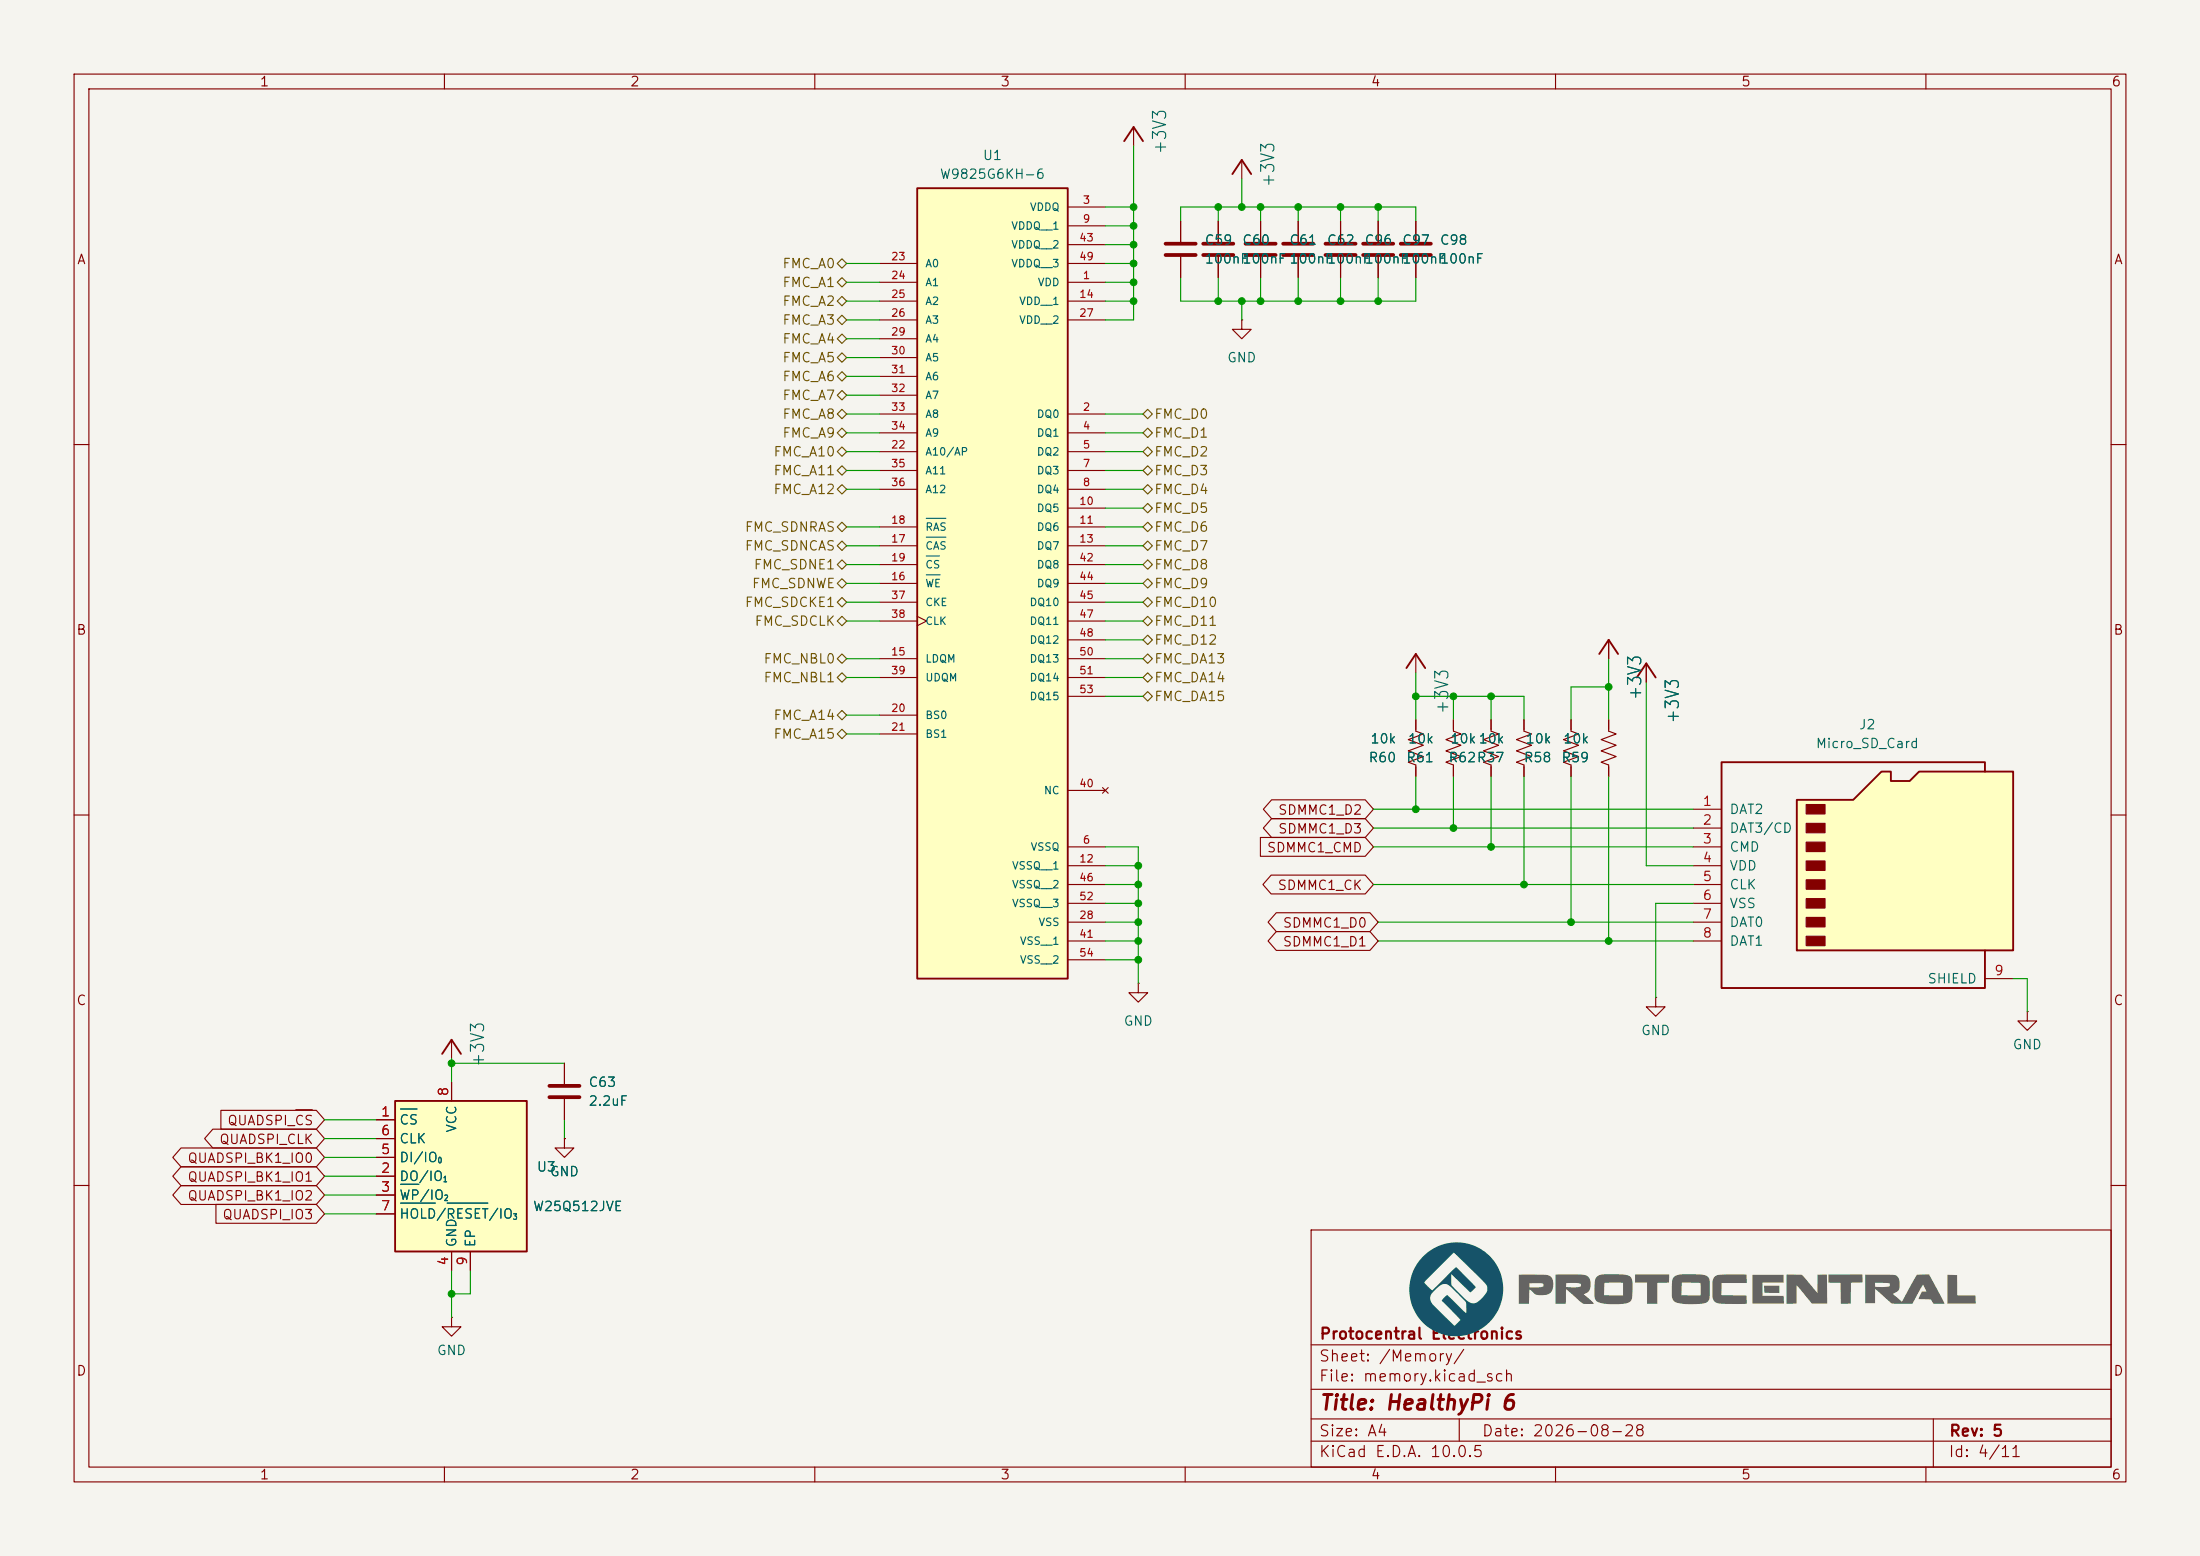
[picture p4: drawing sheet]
<svg xmlns="http://www.w3.org/2000/svg" width="297mm" height="210mm" viewBox="0 0 297 210" stroke-linecap="round" stroke-linejoin="round" font-family="sans-serif">
<path d="M0 0h297v210h-297z" fill="#f5f4ef" stroke="#f5f4ef" stroke-width=".14"/>
<g fill="none" stroke="#840000" stroke-width=".15">
<path d="M10 10h277v190h-277zM12 12h273v186h-273zM60 10v2M110 10v2M160 10v2M210 10v2M260 10v2M159.4 29.8v2.8M159.4 34.7v2.8M167.6 21.6v2.5M175.3 29.8v2.8M175.3 34.7v2.8"/>
<path d="M10 60h2M285 60h2M191.1 97.2v1.5l1.1 .4-2.1 .7 2.1 .8-2.1 .7 2.1 .8-2.1 .8 1 .4v1.5M196.2 97.2v1.5l1 .4-2 .7 2 .8-2 .7 2 .8-2 .8 1 .4v1.5M201.3 97.2v1.5l1 .4-2 .7 2 .8-2 .7 2 .8-2 .8 1 .4v1.5M205.7 97.2v1.5l1.1 .4-2.1 .7 2.1 .8-2.1 .7 2.1 .8-2.1 .8 1 .4v1.5M217.2 86.4v2.5M222.2 89.5v2.6M10 110h2M285 110h2M76.2 143.5v2.8M76.2 148.3v2.8"/>
<path d="M10 160h2M61 177.8v1.3h1.2l-1.2 1.2-1.3-1.2h1.3M61 177.8h.1M177 166h108v32h-108zM285 160h2M60 198v2M110 198v2M160 198v2M177 194.5h108M177 191.5h108M177 187.5h108M177 181.5h108"/>
<path d="M197 191.5v3M210 198v2M260 198v2M261 191.5v6.5"/>
</g>
<path d="M166.4 23.5l1.2-1.9 1.3 1.9M215.9 88.3l1.3-1.9 1.2 1.9M221 91.4l1.2-1.9 1.3 1.9" fill="none" stroke="#840000" stroke-width=".25"/>
<path d="M157.4 34.4h4M157.4 32.9h4M173.2 34.4h4.1M173.2 32.9h4.1M74.2 148.1h4M74.2 146.6h4" fill="none" stroke="#840000" stroke-width=".51"/>
<path d="M53.3 148.6h17.8v20.3h-17.8z" fill="#ffffc2"/>
<path d="M189.9 90.2l1.2-1.9 1.3 1.9M53.3 148.6h17.8v20.3h-17.8z" fill="none" stroke="#840000" stroke-width=".25"/>
<g fill="none" stroke="#840000" stroke-width=".15">
<path d="M181 29.8v2.8M181 34.7v2.8M191.1 88.3v2.5M50.8 151.1h2.5M50.8 158.8h2.5M50.8 156.2h2.5M50.8 153.7h2.5M61 146.1v2.5M76.2 153.7v1.2h1.3l-1.3 1.3-1.3-1.3h1.3M76.2 153.7h.1M50.8 161.3h2.5M50.8 163.8h2.5"/>
<path d="M61 168.9v2.6M63.5 168.9v2.6"/>
</g>
<path d="M54.1 149.7h2.2M54.1 159.8h2.4M54.1 162.4h4.7M60.4 162.4h5.5" fill="none" stroke="#006464" stroke-width=".15"/>
<path d="M178.9 34.4h4.1M178.9 32.9h4.1" fill="none" stroke="#840000" stroke-width=".51"/>
<path d="M123.8 25.4h20.3v106.7h-20.3z" fill="#ffffc2"/>
<path d="M151.8 19.1l1.2-2 1.3 2M123.8 25.4h20.3v106.7h-20.3zM59.7 142.2l1.3-1.9 1.2 1.9" fill="none" stroke="#840000" stroke-width=".25"/>
<g fill="none" stroke="#840000" stroke-width=".15">
<path d="M153 17.1v2.6M118.7 38.1h5.1M118.7 35.6h5.1M144.1 38.1h5.1M144.1 27.9h5.1M144.1 30.5h5.1M144.1 35.6h5.1M144.1 33h5.1M164.5 29.8v2.8M164.5 34.7v2.8M170.2 29.8v2.8M170.2 34.7v2.8"/>
<path d="M186.1 29.8v2.8M186.1 34.7v2.8M191.1 29.8v2.8M191.1 34.7v2.8M118.7 55.9h5.1M118.7 58.4h5.1M118.7 40.6h5.1M118.7 43.2h5.1M118.7 45.7h5.1M118.7 48.3h5.1M118.7 50.8h5.1M118.7 53.3h5.1"/>
<path d="M144.1 55.9h5.1M144.1 58.4h5.1M144.1 40.6h5.1M144.1 43.2h5.1M167.6 43.2v1.3h1.3l-1.3 1.2-1.2-1.2h1.2M167.6 43.2h.1M118.7 61h5.1M118.7 63.5h5.1M118.7 66h5.1M118.7 71.1h5.1M118.7 73.7h5.1M118.7 78.7h5.1"/>
<path d="M118.7 76.2h5.1M144.1 61h5.1M144.1 63.5h5.1M144.1 66h5.1M144.1 68.6h5.1M144.1 71.1h5.1M144.1 73.7h5.1M144.1 78.7h5.1M144.1 76.2h5.1M118.7 88.9h5.1M118.7 96.5h5.1M118.7 99.1h5.1"/>
<path d="M118.7 81.3h5.1M118.7 83.8h5.1M118.7 91.4h5.1M123.8 83.2l1.3 .6-1.3 .7M144.1 88.9h5.1M144.1 81.3h5.1M144.1 83.8h5.1M144.1 91.4h5.1M144.1 86.4h5.1M144.1 94h5.1M144.1 114.3h5.1M144.1 116.8h5.1"/>
<path d="M144.1 106.7h5.1M144.1 119.4h5.1M148.8 106.3l.8 .8M149.6 106.3l-.8 .8M144.1 124.5h5.1M144.1 127h5.1M144.1 121.9h5.1M144.1 129.5h5.1M223.5 134.6v1.3h1.3l-1.3 1.3-1.3-1.3h1.3M223.5 134.6h.1M61 140.3v2.6"/>
</g>
<path d="M125 77.6h1.9M125 72.5h2.7M125 70h2.7M125 75h1.8" fill="none" stroke="#006464" stroke-width=".15"/>
<path d="M162.4 34.4h4.1M162.4 32.9h4.1M168.1 34.4h4.1M168.1 32.9h4.1M184 34.4h4.1M184 32.9h4.1M189.1 34.4h4.1M189.1 32.9h4.1" fill="none" stroke="#840000" stroke-width=".51"/>
<path d="M192 169.7a6.3 6.3 0 0 1 8.5-.7 6.3 6.3 0 0 1 1.5 8.4 6.3 6.3 0 0 1-8.2 2.3 6.2 6.2 0 0 1-3.4-4.5h2.7a3.5 3.5 0 0 0 1.4 1.9l1.8 1.8 .9-.7-2.6-2.6 .3-.4a.52 .52 0 0 1 .5-.4l2.5 2.4a2.67 2.67 0 0 0-.1-1.6l-1.7-1.7a1.17 1.17 0 0 0-2-.2l-.2 .2a1.73 1.73 0 0 0-.8 1.3h-2.7l-.2-1.1 .1-1h2l1.1 1.1 3.2-3.2 2.3 2.4a.35 .35 0 0 1 .3 .4l-.7 .6-2.6-2.5v1.3a.79 .79 0 0 0 .5 .7l1.3 1.4a1.32 1.32 0 0 0 2.3 0l.2-.2a1.3 1.3 0 0 0 .4-1.7l-4.3-4.3-4 4h-2a6.2 6.2 0 0 1 1.7-3.4z" fill="#165369"/>
<g fill="#656463">
<path d="M205 172.1l.8-.1a13.8 13.8 0 0 1 3.4 .2 1.63 1.63 0 0 1-.1 2.5 1.95 1.95 0 0 1-2.4-.6l-.2-.1-.1 2h-1.4v-2.3h3a.36 .36 0 0 0 .4-.4l-1.9-.1v.5h-1.5z"/>
<path d="M210 172h.7a15 15 0 0 1 3.5 .2 1.52 1.52 0 0 1 0 2.3l-.4 .2 1.4 1.3h-.9a1.32 1.32 0 0 1-1.3-.6l-1.6-1.4v2h-1.4v-2.3l2.5 .1a1.1 1.1 0 0 0 .9-.3v-.1a.45 .45 0 0 0-.5-.2h-1.5v.5h-1.4z"/>
<path d="M215.6 172.3a3.7 3.7 0 0 1 2.2-.3h.8a2.3 2.3 0 0 1 1.6 .5 6.4 6.4 0 0 1 0 3.1 3.2 3.2 0 0 1-2.3 .4h-.7a2.15 2.15 0 0 1-1.8-.6l-.1-.6h3.8v-1.7h-2.5l-.1 1.7h-1.2v-1.5a1.25 1.25 0 0 1 .3-1z"/>
<path d="M220.7 172h4.6v1.1h-1.6v2.9h-1.3v-2.9h-1.7z"/>
<path d="M226 172.4a3.3 3.3 0 0 1 2.2-.4h1.2a1.16 1.16 0 0 1 1.4 .8v.3a5.4 5.4 0 0 1-.2 2.5 4.3 4.3 0 0 1-2.7 .4h-.6a1.47 1.47 0 0 1-1.6-.9v-.3h3.9v-1.7h-2.5l-.1 1.7h-1.3v-1.7z"/>
<path d="M231.5 172.3a4.4 4.4 0 0 1 2.3-.3h2v1.2h-3.4v1.6l3.4 .1v1.1h-.6a13.8 13.8 0 0 1-3.5-.2 1.46 1.46 0 0 1-.5-1.5v-1.1a1.22 1.22 0 0 1 .3-.9z"/>
<path d="M238.1 173.5h2.1v1h-.2a4 4 0 0 1-1.8-.1z"/>
<path d="M236.6 172.1h4.2v1h-2.9v1.8h2.9v1h-4.2z"/>
<path d="M241.2 172h1.7a.53 .53 0 0 1 .7 .4l1.8 2.1v-2.5h1.2l.1 3.9h-2.1l-2.1-2.4v2.4l-1.3 .1z"/>
<path d="M246.8 172h4.6v1.1h-1.5v2.8l-1.4 .1v-2.9h-1.7z"/>
<path d="M251.8 172l3.5 .1a.98 .98 0 0 1 1.1 1.2 1.15 1.15 0 0 1-.9 1.3l1.3 1.1 2-3.7h1.6l2.1 3.9-1.5 .1-.2-.4a.34 .34 0 0 0-.5-.2l-1.3-.1 .5-1h.6l-.5-.9-1.4 2.6-2.8-.1-2.2-1.9-.1 1.9h-1.3v-2.8h1.3l.1 .6h1.3a.4 .4 0 0 0 .5 0 .4 .4 0 0 0 .1-.5l-.8-.1h-2.5z"/>
<path d="M262.9 172.1h1.3v2.7h2.5v1.1h-3.8z"/>
</g>
<path d="M212.1 97.2v1.5l1 .4-2 .7 2 .8-2 .7 2 .8-2 .8 1 .4v1.5M217.2 97.2v1.5l1 .4-2 .7 2 .8-2 .7 2 .8-2 .8 1 .4v1.5" fill="none" stroke="#840000" stroke-width=".15"/>
<path d="M242.6 108h7.6l3.8-3.9h1.3v1.3h2.5l1.3-1.3h12.7v24.2h-29.2z" fill="#ffffc2"/>
<path d="M242.6 108h7.6l3.8-3.9h1.3v1.3h2.5l1.3-1.3h12.7v24.2h-29.2zM268 104.1v-1.2h-35.6v30.5h35.6v-5.1" fill="none" stroke="#840000" stroke-width=".25"/>
<g fill="#840000" stroke="#840000" stroke-width=".15">
<path d="M243.8 108.6h2.6v1.3h-2.6z"/>
<path d="M243.8 111.1h2.6v1.3h-2.6z"/>
<path d="M243.8 113.7h2.6v1.2h-2.6z"/>
<path d="M243.8 116.2h2.6v1.3h-2.6z"/>
<path d="M243.8 118.7h2.6v1.3h-2.6z"/>
<path d="M243.8 121.3h2.6v1.3h-2.6z"/>
<path d="M243.8 123.8h2.6v1.3h-2.6z"/>
<path d="M243.8 126.4h2.6v1.2h-2.6z"/>
</g>
<g fill="none" stroke="#840000" stroke-width=".15">
<path d="M159.4 29.8v2.8M159.4 34.7v2.8M164.5 29.8v2.8M164.5 34.7v2.8M170.2 29.8v2.8M170.2 34.7v2.8M175.3 29.8v2.8M175.3 34.7v2.8M181 29.8v2.8M181 34.7v2.8M186.1 29.8v2.8M186.1 34.7v2.8"/>
<path d="M191.1 29.8v2.8M191.1 34.7v2.8M191.1 97.2v1.2M196.2 97.2v1.2M201.3 97.2v1.2M205.7 97.2v1.2M212.1 97.2v1.2M217.2 86.4v2.5M217.2 97.2v1.2M222.2 89.5v2.6M170.2 113h14.1l1.1 1.3-1.1 1.3h-14.1zM171.6 118.1h12.7l1.1 1.3-1.1 1.3h-12.7l-1.1-1.3z"/>
<path d="M171.7 110.5h12.6l1.1 1.3-1.1 1.2h-12.6l-1.1-1.2zM171.7 107.9h12.6l1.1 1.3-1.1 1.3h-12.6l-1.1-1.3zM191.1 103.5v1.3M196.2 103.5v1.3M201.3 103.5v1.3M205.7 103.5v1.3M212.1 103.5v1.3M217.2 103.5v1.3M228.6 109.2h3.8M228.6 111.8h3.8M228.6 114.3h3.8M228.6 116.8h3.8"/>
<path d="M228.6 119.4h3.8M153.7 132.7v1.3h1.2l-1.2 1.3-1.3-1.3h1.3M153.7 132.7h.1M172.3 125.7h12.6l1.2 1.3-1.2 1.3h-12.6l-1.1-1.3zM172.3 123.2h12.6l1.2 1.3-1.2 1.2h-12.6l-1.1-1.2zM228.6 121.9h3.8M228.6 124.5h3.8M228.6 127h3.8M268 132.1h3.8M273.7 136.5v1.3h1.3l-1.3 1.3-1.3-1.3h1.3M273.7 136.5h.1M24.4 154.9h18.3l1.1 1.3-1.1 1.3h-18.3l-1.1-1.3z"/>
<path d="M24.4 157.5h18.3l1.1 1.3-1.1 1.2h-18.3l-1.1-1.2zM28.7 152.4h14l1.1 1.3-1.1 1.2h-14l-1.1-1.2zM29.8 149.9h12.9l1.1 1.2-1.1 1.3h-12.9zM39.9 149.8h2.3M50.8 151.1h2.5M50.8 158.8h2.5M50.8 156.2h2.5M50.8 153.7h2.5M61 146.1v2.5M76.2 153.7h.1M76.2 143.5v2.8M76.2 148.3v2.8"/>
<path d="M24.4 160h18.3l1.1 1.3-1.1 1.3h-18.3l-1.1-1.3zM29.2 162.6h13.5l1.1 1.2-1.1 1.3h-13.5zM50.8 161.3h2.5M50.8 163.8h2.5M61 168.9v2.6M63.5 168.9v2.6"/>
</g>
<g fill="none" stroke="#725600" stroke-width=".15">
<path d="M113 38.1l.7-.6 .6 .6-.6 .6zM113 35.6l.7-.7 .6 .7-.6 .6zM113 40.6l.7-.6 .6 .6-.6 .7zM113 45.7l.7-.6 .6 .6-.6 .7zM113 50.8l.7-.6 .6 .6-.6 .6zM113 48.3l.7-.7 .6 .7-.6 .6zM113 55.9l.7-.7 .6 .7-.6 .6zM113 58.4l.7-.6 .6 .6-.6 .7zM113 53.3l.7-.6 .6 .6-.6 .7zM113.7 42.5l.6 .7-.6 .6-.7-.6zM154.3 58.4l.6-.6 .7 .6-.7 .7zM154.3 55.9l.6-.7 .7 .7-.7 .6z"/>
<path d="M113 71.1l.7-.6 .6 .6-.6 .7zM113 76.2l.7-.6 .6 .6-.6 .6zM113 73.7l.7-.7 .6 .7-.6 .6zM113 66l.7-.6 .6 .6-.6 .7zM113 61l.7-.7 .6 .7-.6 .6zM113 78.7l.7-.6 .6 .6-.6 .7zM113.7 62.9l.6 .6-.6 .6-.7-.6zM154.3 68.6l.6-.7 .7 .7-.7 .6zM154.3 76.2l.6-.6 .7 .6-.7 .6zM154.3 71.1l.6-.6 .7 .6-.7 .7zM154.3 73.7l.6-.7 .7 .7-.7 .6zM154.3 78.7l.6-.6 .7 .6-.7 .7z"/>
<path d="M154.3 66l.6-.6 .7 .6-.7 .7zM154.3 61l.6-.7 .7 .7-.7 .6zM154.9 62.9l.7 .6-.7 .6-.6-.6zM113 96.5l.7-.6 .6 .6-.6 .7zM113 81.3l.7-.7 .6 .7-.6 .6zM113 83.8l.7-.6 .6 .6-.6 .7zM113 91.4l.7-.6 .6 .6-.6 .7zM113.7 98.4l.6 .7-.6 .6-.7-.6zM113.7 88.3l.6 .6-.6 .6-.7-.6zM154.3 81.3l.6-.7 .7 .7-.7 .6zM154.3 86.4l.6-.7 .7 .7-.7 .6zM154.3 94l.6-.7 .7 .7-.7 .6z"/>
<path d="M154.3 91.4l.6-.6 .7 .6-.7 .7zM154.3 83.8l.6-.6 .7 .6-.7 .7zM154.9 88.3l.7 .6-.7 .6-.6-.6z"/>
</g>
<g fill="none" stroke="#009600" stroke-width=".15">
<path d="M153 19.7v23.5h-3.8M114.3 38.1h4.4M114.3 35.6h4.4M149.2 30.5h3.8M149.2 33h3.8M149.2 27.9h3.8M149.2 38.1h3.8M149.2 35.6h3.8M159.4 37.5v3.1h31.7v-3.1M159.4 29.8v-1.9h31.7v1.9M164.5 27.9v1.9M164.5 37.5v3.1"/>
<path d="M167.6 24.1v3.8M170.2 27.9v1.9M170.2 37.5v3.1M175.3 27.9v1.9M175.3 37.5v3.1M181 27.9v1.9M181 37.5v3.1M186.1 27.9v1.9M186.1 37.5v3.1M114.3 40.6h4.4M114.3 43.2h4.4M114.3 58.4h4.4"/>
<path d="M114.3 55.9h4.4M114.3 48.3h4.4M114.3 45.7h4.4M114.3 53.3h4.4M114.3 50.8h4.4M149.2 40.6h3.8M149.2 58.4h5.1M149.2 55.9h5.1M167.6 40.6v2.6M114.3 61h4.4M114.3 63.5h4.4M114.3 71.1h4.4"/>
<path d="M114.3 73.7h4.4M114.3 66h4.4M114.3 76.2h4.4M114.3 78.7h4.4M149.2 61h5.1M149.2 63.5h5.1M149.2 71.1h5.1M149.2 73.7h5.1M149.2 66h5.1M149.2 76.2h5.1M149.2 78.7h5.1M149.2 68.6h5.1"/>
<path d="M114.3 91.4h4.4M114.3 88.9h4.4M114.3 83.8h4.4M114.3 81.3h4.4M114.3 99.1h4.4M114.3 96.5h4.4M149.2 94h5.1M149.2 91.4h5.1M149.2 86.4h5.1M149.2 88.9h5.1M149.2 83.8h5.1M149.2 81.3h5.1"/>
<path d="M191.1 94h14.6v3.2M191.1 90.8v6.4M196.2 94v3.2M201.3 94v3.2M217.2 92.7h-5.1v4.5M217.2 88.9v8.3M222.2 92.1v24.7h6.4M149.2 119.4h4.5M149.2 114.3h4.5v18.4M149.2 116.8h4.5M185.4 119.4h43.2M185.4 111.8h43.2"/>
<path d="M185.4 114.3h43.2M185.4 109.2h43.2M191.1 104.8v4.4M196.2 104.8v7M201.3 104.8v9.5M205.7 104.8v14.6M212.1 104.8v19.7M217.2 104.8v22.2M149.2 127h4.5M149.2 124.5h4.5M149.2 121.9h4.5M149.2 129.5h4.5"/>
<path d="M186.1 127h42.5M186.1 124.5h42.5M228.6 121.9h-5.1v12.7M271.8 132.1h1.9v4.4M43.8 156.2h7M43.8 158.8h7M43.8 153.7h7M43.8 151.1h7M61 143.5h15.2M61 142.9v3.2M76.2 151.1v2.6M43.8 161.3h7"/>
<path d="M43.8 163.8h7M61 171.5v6.3M63.5 171.5v3.1h-2.5"/>
</g>
<path d="M54.1 149.7h2.2M54.1 159.8h2.4M54.1 162.4h4.7M60.4 162.4h5.5" fill="none" stroke="#006464" stroke-width=".15"/>
<g fill="#009600" stroke="#009600" stroke-width=".14">
<circle cx="170.2" cy="40.6" r=".46"/>
<circle cx="175.3" cy="40.6" r=".46"/>
<circle cx="181" cy="40.6" r=".46"/>
<circle cx="175.3" cy="27.9" r=".46"/>
<circle cx="186.1" cy="40.6" r=".46"/>
<circle cx="181" cy="27.9" r=".46"/>
<circle cx="186.1" cy="27.9" r=".46"/>
<circle cx="191.1" cy="94" r=".46"/>
<circle cx="191.1" cy="109.2" r=".46"/>
<circle cx="196.2" cy="94" r=".46"/>
<circle cx="201.3" cy="94" r=".46"/>
<circle cx="201.3" cy="114.3" r=".46"/>
<circle cx="196.2" cy="111.8" r=".46"/>
<circle cx="217.2" cy="92.7" r=".46"/>
<circle cx="153" cy="33" r=".46"/>
<circle cx="153" cy="35.6" r=".46"/>
<circle cx="164.5" cy="27.9" r=".46"/>
<circle cx="170.2" cy="27.9" r=".46"/>
<circle cx="167.6" cy="27.9" r=".46"/>
<circle cx="153" cy="30.5" r=".46"/>
<circle cx="153" cy="27.9" r=".46"/>
<circle cx="217.2" cy="127" r=".46"/>
<circle cx="212.1" cy="124.5" r=".46"/>
<circle cx="205.7" cy="119.4" r=".46"/>
<circle cx="153.7" cy="124.5" r=".46"/>
<circle cx="153.7" cy="121.9" r=".46"/>
<circle cx="153.7" cy="116.8" r=".46"/>
<circle cx="153.7" cy="119.4" r=".46"/>
<circle cx="153.7" cy="127" r=".46"/>
<circle cx="153.7" cy="129.5" r=".46"/>
<circle cx="153" cy="38.1" r=".46"/>
<circle cx="167.6" cy="40.6" r=".46"/>
<circle cx="153" cy="40.6" r=".46"/>
<circle cx="164.5" cy="40.6" r=".46"/>
<circle cx="61" cy="174.6" r=".46"/>
<circle cx="61" cy="143.5" r=".46"/>
</g>
<text font-size="2" fill="#840000" x="178" y="190.8">Title: HealthyPi 6</text>
<g font-size="1.8" fill="#006464">
<text x="157.9" y="20.9" transform="rotate(-90 157.9 20.9)">+3V3</text>
<text x="172.5" y="25.4" transform="rotate(-90 172.5 25.4)">+3V3</text>
<text x="222" y="94.6" transform="rotate(-90 222 94.6)">+3V3</text>
<text x="196" y="96.5" transform="rotate(-90 196 96.5)">+3V3</text>
<text x="227.1" y="97.8" transform="rotate(-90 227.1 97.8)">+3V3</text>
<text x="65.8" y="144.1" transform="rotate(-90 65.8 144.1)">+3V3</text>
</g>
<g font-size="1.5" fill="#840000">
<text x="178" y="184.1">Sheet: /Memory/</text>
<text x="178" y="181.1">Protocentral Electronics</text>
<text x="178" y="186.8">File: memory.kicad_sch</text>
<text x="178" y="197">KiCad E.D.A. 10.0.5</text>
<text x="178" y="194.2">Size: A4</text>
<text x="200" y="194.2">Date: 2026-08-28</text>
<text x="263" y="197">Id: 4/11</text>
<text x="263" y="194.2">Rev: 5</text>
</g>
<g font-size="1.3" fill="#840000">
<text x="35" y="12">1</text>
<text x="85" y="12">2</text>
<text x="135" y="12">3</text>
<text x="185" y="12">4</text>
<text x="235" y="12">5</text>
<text x="285" y="12">6</text>
<text x="10.3" y="36">A</text>
<text x="285.3" y="36">A</text>
<text x="10.2" y="86">B</text>
<text x="285.2" y="86">B</text>
<text x="172.5" y="112.8">SDMMC1_D3</text>
<text x="172.5" y="110.3">SDMMC1_D2</text>
<text x="170.9" y="115.4">SDMMC1_CMD</text>
<text x="172.4" y="120.4">SDMMC1_CK</text>
<text x="173.1" y="125.5">SDMMC1_D0</text>
<text x="173.1" y="128.1">SDMMC1_D1</text>
<text x="10.2" y="136">C</text>
<text x="285.2" y="136">C</text>
<text x="29.5" y="154.7">QUADSPI_CLK</text>
<text x="30.6" y="152.2">QUADSPI_CS</text>
<text x="25.2" y="157.3">QUADSPI_BK1_IO0</text>
<text x="25.2" y="159.8">QUADSPI_BK1_IO1</text>
<text x="25.2" y="162.3">QUADSPI_BK1_IO2</text>
<text x="29.9" y="164.9">QUADSPI_IO3</text>
<text x="10.2" y="186">D</text>
<text x="285.2" y="186">D</text>
<text x="35" y="200">1</text>
<text x="85" y="200">2</text>
<text x="135" y="200">3</text>
<text x="185" y="200">4</text>
<text x="235" y="200">5</text>
<text x="285" y="200">6</text>
</g>
<g font-size="1.3" fill="#006464">
<text x="132.6" y="21.9">U1</text>
<text x="126.8" y="24.5">W9825G6KH-6</text>
<text x="162.5" y="33.3">C59</text>
<text x="162.5" y="35.9">100nF</text>
<text x="167.6" y="33.3">C60</text>
<text x="167.6" y="35.9">100nF 100nF</text>
<text x="174" y="33.3">C61</text>
<text x="179.1" y="33.3">C62</text>
<text x="179.1" y="35.9">100nF</text>
<text x="184.1" y="33.3">C96</text>
<text x="184.1" y="35.9">100nF</text>
<text x="189.2" y="33.3">C97</text>
<text x="189.2" y="35.9">100nF</text>
<text x="194.3" y="33.3">C98</text>
<text x="194.3" y="35.9">100nF</text>
<text x="165.6" y="49.2">GND</text>
<text x="184.9" y="100.7">10k</text>
<text x="190" y="100.7">10k</text>
<text x="195.7" y="100.7">10k10k</text>
<text x="205.9" y="100.7">10k</text>
<text x="210.9" y="100.7">10k</text>
<text x="245" y="101.3">Micro_SD_Card</text>
<text x="250.9" y="98.8">J2</text>
<text x="184.7" y="103.2">R60</text>
<text x="189.7" y="103.2">R61</text>
<text x="195.5" y="103.2">R62R37</text>
<text x="205.6" y="103.2">R58</text>
<text x="210.7" y="103.2">R59</text>
<text x="233.4" y="110.2">DAT2</text>
<text x="233.4" y="112.7">DAT3/CD</text>
<text x="233.4" y="115.3">CMD</text>
<text x="233.4" y="117.8">VDD</text>
<text x="233.4" y="120.3">CLK</text>
<text x="233.4" y="122.9">VSS</text>
<text x="233.4" y="125.4">DAT0</text>
<text x="233.4" y="128">DAT1</text>
<text x="260.1" y="133">SHIELD</text>
<text x="151.6" y="138.8">GND</text>
<text x="221.5" y="140">GND</text>
<text x="271.6" y="141.9">GND</text>
<text x="79.4" y="147">C63</text>
<text x="79.4" y="149.6">2.2uF</text>
<text x="53.8" y="152.1">CS</text>
<text x="53.8" y="154.6">CLK</text>
<text x="61.9" y="153" transform="rotate(-90 61.9 153)">VCC</text>
<text x="53.8" y="159.7">DO/IO</text>
<text x="53.8" y="157.2">DI/IO</text>
<text x="72.4" y="158.4">U3</text>
<text x="74.1" y="159.1">GND</text>
<text x="53.8" y="162.3">WP/IO</text>
<text x="53.8" y="164.8">HOLD/RESET/IO</text>
<text x="71.9" y="163.8">W25Q512JVE</text>
<text x="61.9" y="168.4" transform="rotate(-90 61.9 168.4)">GND</text>
<text x="64.5" y="168.4" transform="rotate(-90 64.5 168.4)">EP</text>
<text x="58.9" y="183.2">GND</text>
</g>
<g font-size="1.3" fill="#725600">
<text x="105.5" y="39.1">FMC_A1</text>
<text x="105.5" y="41.6">FMC_A2</text>
<text x="105.5" y="36.5">FMC_A0</text>
<text x="105.5" y="46.7">FMC_A4</text>
<text x="105.5" y="44.1">FMC_A3</text>
<text x="105.5" y="51.8">FMC_A6</text>
<text x="105.5" y="49.2">FMC_A5</text>
<text x="105.5" y="56.8">FMC_A8</text>
<text x="105.5" y="59.4">FMC_A9</text>
<text x="105.5" y="54.3">FMC_A7</text>
<text x="155.7" y="59.4">FMC_D1</text>
<text x="155.7" y="56.8">FMC_D0</text>
<text x="104.3" y="64.5">FMC_A11</text>
<text x="104.3" y="61.9">FMC_A10</text>
<text x="155.7" y="64.5">FMC_D3</text>
<text x="155.7" y="61.9">FMC_D2</text>
<text x="104.3" y="67">FMC_A12</text>
<text x="155.7" y="69.5">FMC_D5</text>
<text x="155.7" y="67">FMC_D4</text>
<text x="100.5" y="72.1">FMC_SDNRAS</text>
<text x="100.5" y="74.6">FMC_SDNCAS</text>
<text x="101.7" y="77.2">FMC_SDNE1</text>
<text x="155.7" y="77.2">FMC_D8</text>
<text x="155.7" y="72.1">FMC_D6</text>
<text x="155.7" y="74.6">FMC_D7</text>
<text x="100.5" y="82.2">FMC_SDCKE1</text>
<text x="101.4" y="79.7">FMC_SDNWE</text>
<text x="155.7" y="82.2">FMC_D10</text>
<text x="155.7" y="79.7">FMC_D9</text>
<text x="101.8" y="84.8">FMC_SDCLK</text>
<text x="103" y="89.9">FMC_NBL0</text>
<text x="155.7" y="87.3">FMC_D12</text>
<text x="155.7" y="84.8">FMC_D11</text>
<text x="155.7" y="89.9">FMC_DA13</text>
<text x="103" y="92.4">FMC_NBL1</text>
<text x="155.7" y="94.9">FMC_DA15</text>
<text x="155.7" y="92.4">FMC_DA14</text>
<text x="104.3" y="100">FMC_A15</text>
<text x="104.3" y="97.5">FMC_A14</text>
</g>
<g font-size="1.3" fill="#a90000">
<text x="229.8" y="109.1">1</text>
<text x="229.8" y="111.6">2</text>
<text x="229.8" y="114.2">3</text>
<text x="229.8" y="116.7">4</text>
<text x="229.8" y="119.2">5</text>
<text x="229.8" y="121.8">6</text>
<text x="229.8" y="124.3">7</text>
<text x="229.8" y="126.9">8</text>
<text x="269.1" y="131.9">9</text>
<text x="60.8" y="148.1" transform="rotate(-90 60.8 148.1)">8</text>
<text x="51.3" y="151">1</text>
<text x="51.3" y="153.5">6</text>
<text x="51.3" y="158.6">2</text>
<text x="51.3" y="161.2">3</text>
<text x="51.3" y="156.1">5</text>
<text x="51.3" y="163.7">7</text>
<text x="60.8" y="170.9" transform="rotate(-90 60.8 170.9)">4</text>
<text x="63.4" y="170.9" transform="rotate(-90 63.4 170.9)">9</text>
</g>
<g font-size="1" fill="#006464">
<text x="139" y="28.7">VDDQ</text>
<text x="136.4" y="31.2">VDDQ__1</text>
<text x="136.4" y="33.8">VDDQ__2</text>
<text x="124.8" y="36.3">A0</text>
<text x="124.8" y="38.9">A1</text>
<text x="124.8" y="41.4">A2</text>
<text x="136.4" y="36.3">VDDQ__3</text>
<text x="137.5" y="41.4">VDD__1</text>
<text x="140" y="38.9">VDD</text>
<text x="124.8" y="43.9">A3</text>
<text x="124.8" y="46.5">A4</text>
<text x="137.5" y="43.9">VDD__2</text>
<text x="124.8" y="49">A5</text>
<text x="124.8" y="51.6">A6</text>
<text x="124.8" y="54.1">A7</text>
<text x="124.8" y="56.6">A8</text>
<text x="124.8" y="59.2">A9</text>
<text x="139.9" y="56.6">DQ0</text>
<text x="139.9" y="59.2">DQ1</text>
<text x="124.8" y="61.7">A10/AP</text>
<text x="124.8" y="64.3">A11</text>
<text x="139.9" y="61.7">DQ2</text>
<text x="139.9" y="64.3">DQ3</text>
<text x="124.8" y="71.9">RAS</text>
<text x="124.8" y="66.8">A12</text>
<text x="139.9" y="66.8">DQ4</text>
<text x="139.9" y="69.3">DQ5</text>
<text x="139.9" y="71.9">DQ6</text>
<text x="124.8" y="74.4">CAS</text>
<text x="124.8" y="77">CS</text>
<text x="139.9" y="74.4">DQ7</text>
<text x="139.9" y="77">DQ8</text>
<text x="124.8" y="79.5">WE</text>
<text x="124.8" y="82">CKE</text>
<text x="138.9" y="82">DQ10</text>
<text x="139.9" y="79.5">DQ9</text>
<text x="124.8" y="89.7">LDQM</text>
<text x="124.8" y="84.6">CLK</text>
<text x="138.9" y="84.6">DQ11</text>
<text x="138.9" y="87.1">DQ12</text>
<text x="138.9" y="89.7">DQ13</text>
<text x="124.8" y="92.2">UDQM</text>
<text x="138.9" y="92.2">DQ14</text>
<text x="138.9" y="94.7">DQ15</text>
<text x="124.8" y="97.3">BS0</text>
<text x="124.8" y="99.8">BS1</text>
<text x="140.8" y="107.4">NC</text>
<text x="136.5" y="117.6">VSSQ__1</text>
<text x="139.1" y="115.1">VSSQ</text>
<text x="136.5" y="120.1">VSSQ__2</text>
<text x="136.5" y="122.7">VSSQ__3</text>
<text x="140.1" y="125.2">VSS</text>
<text x="137.6" y="127.8">VSS__1</text>
<text x="137.6" y="130.3">VSS__2</text>
</g>
<g font-size="1" fill="#a90000">
<text x="146.1" y="27.8">3</text>
<text x="120.2" y="35.4">23</text>
<text x="145.6" y="32.8">43</text>
<text x="145.6" y="35.4">49</text>
<text x="146.1" y="30.3">9</text>
<text x="120.2" y="37.9">24</text>
<text x="120.2" y="40.5">25</text>
<text x="145.6" y="40.5">14</text>
<text x="146.1" y="37.9">1</text>
<text x="120.2" y="43">26</text>
<text x="120.2" y="45.5">29</text>
<text x="145.6" y="43">27</text>
<text x="120.2" y="48.1">30</text>
<text x="120.2" y="50.6">31</text>
<text x="120.2" y="53.2">32</text>
<text x="120.2" y="55.7">33</text>
<text x="120.2" y="58.2">34</text>
<text x="146.1" y="55.7">2</text>
<text x="146.1" y="58.2">4</text>
<text x="120.2" y="60.8">22</text>
<text x="120.2" y="63.3">35</text>
<text x="120.2" y="65.9">36</text>
<text x="146.1" y="60.8">5</text>
<text x="146.1" y="63.3">7</text>
<text x="146.1" y="65.9">8</text>
<text x="120.2" y="70.9">18</text>
<text x="145.6" y="68.4">10</text>
<text x="145.6" y="70.9">11</text>
<text x="120.2" y="73.5">17</text>
<text x="120.2" y="76">19</text>
<text x="145.6" y="73.5">13</text>
<text x="145.6" y="76">42</text>
<text x="120.2" y="78.6">16</text>
<text x="120.2" y="81.1">37</text>
<text x="120.2" y="83.6">38</text>
<text x="145.6" y="78.6">44</text>
<text x="145.6" y="81.1">45</text>
<text x="145.6" y="83.6">47</text>
<text x="120.2" y="88.7">15</text>
<text x="145.6" y="86.2">48</text>
<text x="145.6" y="88.7">50</text>
<text x="120.2" y="91.3">39</text>
<text x="145.6" y="91.3">51</text>
<text x="145.6" y="93.8">53</text>
<text x="120.2" y="96.3">20</text>
<text x="120.2" y="98.9">21</text>
<text x="145.6" y="106.5">40</text>
<text x="145.6" y="116.7">12</text>
<text x="145.6" y="119.2">46</text>
<text x="146.1" y="114.1">6</text>
<text x="145.6" y="124.3">28</text>
<text x="145.6" y="121.7">52</text>
<text x="145.6" y="126.8">41</text>
<text x="145.6" y="129.4">54</text>
</g>
<g font-size=".8" fill="#006464">
<text x="59" y="157.2">0</text>
<text x="59.8" y="159.7">1</text>
<text x="59.9" y="162.3">2</text>
<text x="69.2" y="164.8">3</text>
</g>
</svg>
